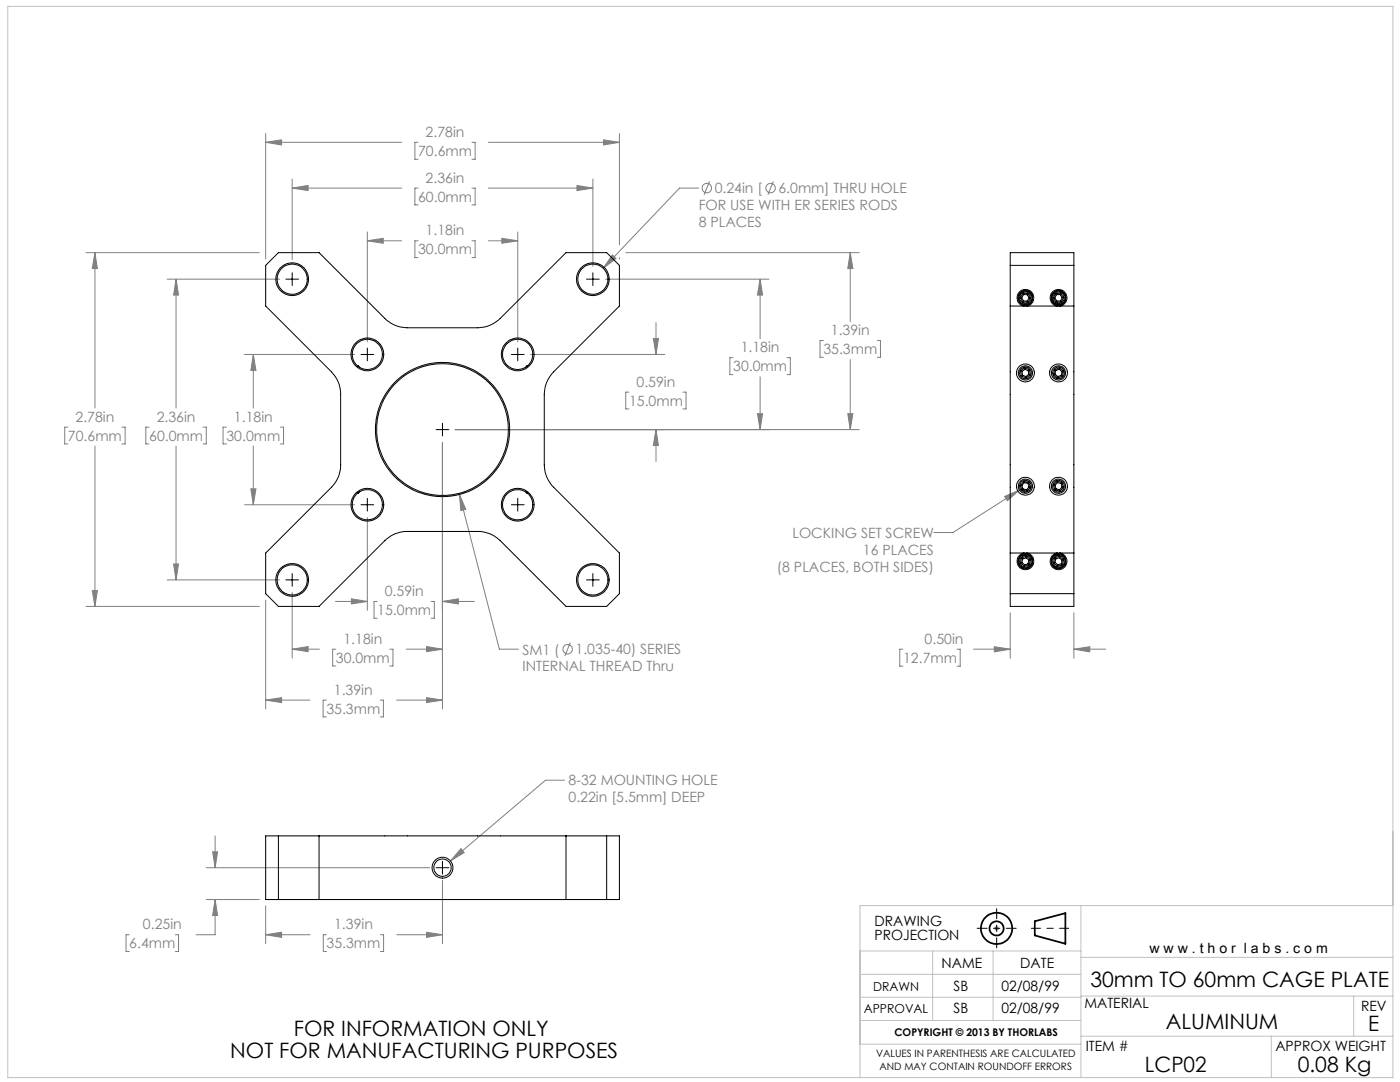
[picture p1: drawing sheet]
<svg xmlns="http://www.w3.org/2000/svg" width="279mm" height="216mm" viewBox="0 0 279 216" stroke-linecap="round" stroke-linejoin="round" font-family="sans-serif">
<g fill="none" stroke="#000" stroke-width=".35">
<path d="M206.5 183.8l6.1-1.6v6.1l-6.1-1.6z"/>
<circle cx="198.9" cy="185.2" r="3.1"/>
<circle cx="198.9" cy="185.2" r="1.4"/>
</g>
<g fill="none" stroke="#808080" stroke-width=".2">
<path d="M53 28.4l3.2-.5v1zM53 26.6v25.1M53 28.4h27.2M58.3 37.5l3.2-.5v1zM58.3 35.7v16.1M58.3 37.5h21.9M83.4 28.4h-.6v3.4h.6M83.4 37.5h-.6v3.4h.6M94.2 28.4h.6v3.4h-.6M94.2 37.5h.6v3.4h-.6M97.5 28.4h26.1M97.5 37.5h20.8"/>
<path d="M115.1 37l3.2 .5-3.2 .5zM118.3 35.7v17.5M120.4 27.9l3.2 .5-3.2 .5zM123.6 26.6v22.3M139.4 37.5h-3.8l-15.2 16M141.6 36.2l-1.1 2.7M154.3 36.2l-1.1 2.7M17.1 50.4h34.7M18.9 50.4l.5 3.2h-1zM18.9 50.4v31M33.4 55.7h22.4M35.1 55.7l.5 3.2h-1z"/>
<path d="M35.1 55.7v25.7M73.3 48l3.2-.4v.9zM73.3 46.3v21.9M73.3 48h6.9M83.4 48h-.6v3.4h.6M94.2 48h.6v3.4h-.6M97.5 48h5.8M100.2 47.6l3.1 .4-3.1 .5zM103.3 46.3v21.9M120.9 55.7h32.6M122.2 50.9l.7 .7-2.5 1.9zM123.6 51.4v.3"/>
<path d="M124.9 50.4h46.6M151.7 55.7l.5 3.2h-1zM151.7 55.7v11.9M169.7 50.4l.5 3.2h-1zM169.7 50.4v13.8M48.8 70.7h22M50.6 70.7l.5 3.2h-1zM50.6 70.7v10.7M105.9 70.7h26.8M125.5 78.2h-.6v3.4h.6M130.4 67.6h1l-.5 3.1zM130.9 64.4v6.3"/>
<path d="M136.3 78.2h.6v3.4h-.6M146.3 71.4h-.6v3.4h.6M151.7 75.2v10.5M157.1 71.4h.6v3.4h-.6M164.3 67.9h-.6v3.4h.6M169.7 71.8v13.9M175.1 67.9h.6v3.4h-.6M13.5 85.2h-.6v3.4h.6M18.9 89v32M24.3 85.2h.7v3.4h-.7M29.7 85.2h-.6v3.4h.6M35.1 89v26.7"/>
<path d="M40.5 85.2h.7v3.4h-.7M45.2 85.2h-.7v3.4h.7M50.1 97.5h1l-.5 3.2zM50.6 89v11.7M56 85.2h.6v3.4h-.6M88.3 88.3v53.2M90.8 85.7h80.7M91.7 98.7l1.3 2.9-1 .3zM91.7 98.7l8 30.8h3.8M130.9 85.7v6.4M130.9 85.7l.5 3.2h-1zM151.2 82.5h1l-.5 3.2z"/>
<path d="M169.2 82.5h1l-.5 3.2zM200.5 99.1l2.9-1.3-2.4 2.1zM203.4 97.8l-13.2 8.5h-3.8M18.4 117.8h1l-.5 3.2zM33.4 115.7h22.4M34.6 112.5h1l-.5 3.2zM48.8 100.7h22M53 119.7v21.8M58.3 118.3v13M70.1 119.5l3.2 .5-3.2 .5zM73.3 103.3v18.5M17.1 121h34.7"/>
<path d="M53 139.7l3.2-.5v1zM53 139.7h8.8M58.3 129.5l3.2-.5v1zM58.3 129.5h5.4M65.1 139.7h-.6v3.4h.6M67 120h6.3M67 129.5h-.6v3.4h.6M75.3 120h-.7v3.4h.7M75.9 139.7h.6v3.4h-.6M77.8 129.5h.6v3.4h-.6M79.2 139.7h9.1M81.1 129.5h7.2"/>
<path d="M85.1 129l3.2 .5-3.2 .5zM85.1 139.2l3.2 .5-3.2 .5zM86 120h.7v3.4h-.7M88.3 120l3.2-.5v1zM88.3 120h6.4M113.8 128.2l-1.1 2.7M180.2 129.5h-.6v3.4h.6M191 129.5h.6v3.4h-.6M194.3 129.5h7.3M198.4 129l3.2 .5-3.2 .6zM201.6 122.3v9M214.3 129.5l3.2-.5v1.1z"/>
<path d="M214.3 129.5h6.4M214.3 122.3v9M112.7 155.7h-3.8l-19 16.1M41.2 173.1h44.6M41.2 179.5h10.6M42.4 170h1l-.5 3.1zM42.9 179.5l.5 3.2h-1zM42.9 179.5v7h-3.8M42.9 166.8v6.3M88.3 175.7v12.6M92 169.3l.6 .8-2.7 1.7zM25.8 186.5h-.6v3.4h.6"/>
<path d="M35 186.5h.6v3.4h-.6M53 186.5l3.2-.5v1zM53 180.8v7.5M53 186.5h8.9M65.2 186.5h-.7v3.4h.7M75.9 186.5h.7v3.4h-.7M79.2 186.5h9.1M85.1 186l3.2 .5-3.2 .5zM198.4 185.2h1M198.5 184.9l.7 .7M198.9 184.7v1M199.2 184.9l-.7 .7"/>
<circle cx="141" cy="37.5" r=".95"/>
<circle cx="153.8" cy="37.5" r=".95"/>
<circle cx="113.3" cy="129.5" r=".95"/>
</g>
<path d="M205.8 185.2h7.5" fill="none" stroke="#000" stroke-width=".2" stroke-dasharray="15.2 1.3 1.3 1.3" stroke-dashoffset="13.4"/>
<path d="M195 185.2h7.8M198.9 181.3v7.8" fill="none" stroke="#000" stroke-width=".2" stroke-dasharray="15.2 1.3 1.3 1.3" stroke-dashoffset="13.2"/>
<g fill="none" stroke="#c0c0c0" stroke-width=".2">
<path d="M1.6 1.3h276.4v213.7h-276.4zM171.6 189.8h44.1M171.6 199h44.1M171.6 194.4h44.1M186.1 189.8v13.8M198.2 189.8v13.8M215.7 198.8h62.3M215.7 180.7v34.3M215.7 191h62.3M270.2 198.8v8M278 180.7h-106.4v34.3M171.6 203.6h44.1"/>
<path d="M171.6 208.4h44.1M215.7 206.8h62.3M253.7 206.8v8.2"/>
</g>
<g fill="none" stroke="#000" stroke-width=".2">
<path d="M57 55.7h2.6M58.3 54.4v2.6M117.1 55.7h2.5M118.3 54.4v2.6M72 70.7h2.6M73.3 69.5v2.5M102.1 70.7h2.5M103.3 69.5v2.5M73.3 99.4v2.6M87 85.7h2.6M88.3 84.5v2.5M103.3 99.4v2.6"/>
<path d="M57 115.7h2.6M58.3 114.4v2.6M72 100.7h2.6M102.1 100.7h2.5M117.1 115.7h2.5M118.3 114.4v2.6M87 173.1h2.6M88.3 171.9v2.5"/>
</g>
<path d="M35.1 55.7l.5 3.2h-1zM34.6 112.5h1l-.5 3.2zM50.6 70.7l.5 3.2h-1zM50.1 97.5h1l-.5 3.2zM18.9 50.4l.5 3.2h-1zM18.4 117.8h1l-.5 3.2zM88.3 120l3.2-.5v1zM70.1 119.5l3.2 .5-3.2 .5zM85.1 129l3.2 .5-3.2 .5zM58.3 129.5l3.2-.5v1zM53 139.7l3.2-.5v1zM85.1 139.2l3.2 .5-3.2 .5zM53 28.4l3.2-.5v1zM120.4 27.9l3.2 .5-3.2 .5zM58.3 37.5l3.2-.5v1zM115.1 37l3.2 .5-3.2 .5zM73.3 48l3.2-.4v.9zM100.2 47.6l3.1 .4-3.1 .5zM130.9 85.7l.5 3.2h-1zM130.4 67.6h1l-.5 3.1zM151.2 82.5h1l-.5 3.2zM151.7 55.7l.5 3.2h-1zM169.2 82.5h1l-.5 3.2zM169.7 50.4l.5 3.2h-1zM122.2 50.9l-1.8 2.6 2.5-1.9zM91.7 98.7l.3 3.2 1-.3zM42.4 170h1l-.5 3.1zM42.9 179.5l.5 3.2h-1zM53 186.5l3.2-.5v1zM85.1 186l3.2 .5-3.2 .5zM92 169.3l-2.1 2.5 2.7-1.7zM198.4 129l3.2 .5-3.2 .6zM214.3 129.5l3.2-.5v1.1zM200.5 99.1l.5 .8 2.4-2.1z" fill="#808080"/>
<g fill="none" stroke="#000" stroke-width=".2">
<path d="M55.6 50.4h8.1l13.1 13.1a6.4 6.4 0 0 0 4.5 1.9h14a6.5 6.5 0 0 0 4.5-1.9l13.2-13.1h8.1l2.5 2.6v8.1l-13.1 13.1a6.5 6.5 0 0 0-1.9 4.5v14a6.4 6.4 0 0 0 1.9 4.5l13.1 13.1v8.2l-2.5 2.5h-8.1l-13.2-13.1a6.3 6.3 0 0 0-4.5-1.9h-14a6.1 6.1 0 0 0-4.5 1.9l-13.1 13.1h-8.1l-2.6-2.5v-8.2l13.1-13.1a6.1 6.1 0 0 0 1.9-4.5v-14a6.3 6.3 0 0 0-1.9-4.5l-13.1-13.1v-8.1zM201.6 50.4h12.7v70.6h-12.7zM201.6 53h12.7M203.6 59.4l.5 .9M203.6 59.4h.3M203.9 59.4l.4 .6M204.2 58.5l1 .1M204.2 58.5l.1 .3M204.2 58.5l-.6 .9M204.3 58.8h.7M204.3 58.8l-.4 .6M205 58.8l.4 .6"/>
<path d="M205.2 58.6l-.2 .2M205.2 58.6l.5 .9M205.4 59.4l.3 .1M205.4 59.4l-.4 .7M205.7 59.5l-.6 .8M210.2 59.5l.6 .9M210.5 59.5h-.3M210.5 59.5l.4 .6M210.6 58.6l.2 .2M210.6 58.6l-.4 .9M210.8 58.8l-.3 .7M211.6 58.8l.4 .6"/>
<path d="M211.6 58.8h-.8M211.7 58.5l-.1 .3M211.7 58.5l.6 .8M211.7 58.5l-1.1 .1M212 59.4l-.3 .6M212.3 59.3l-.3 .1M212.3 59.3l-.5 1M71.3 73h.1M71.4 73v.1M71.4 73l.3 .2M105.2 73v.1M105.2 73l-.2 .2"/>
<path d="M105.2 73h.1M201.6 61.1h2.8M203.7 74l.1 1M203.7 74l.3 .1M203.8 75l1 .4M204 74.1l.1 .8M204.1 74.9l.7 .2M204.1 74.9l-.3 .1M204.1 60.3h1M204.3 60l.7 .1M204.3 60l-.2 .3M204.4 61.1h.5"/>
<path d="M204.4 61.1a1.67 1.67 0 0 1-1.2-2.6 1.67 1.67 0 0 1 2.8 0 1.67 1.67 0 0 1-1.1 2.6M204.5 73.4l1 .4M204.5 73.4l-.8 .6M204.5 73.4v.3M204.5 73.7l-.5 .4M204.5 73.7l.7 .3M204.8 75.1v.3M204.9 61.1h6.1M205 60.1l.1 .2M205.2 74l.1 .7M205.3 74.7l-.5 .4M205.3 74.7l.3 .1"/>
<path d="M205.5 73.8l.1 1M205.5 73.8l-.3 .2M205.6 74.8l-.8 .6M210.3 74.7l.7 .7M210.5 73.7l-.2 1M210.5 73.7l.2 .2M210.5 74.6l.6 .5M210.5 74.6l-.2 .1M210.7 73.9l-.2 .7M210.9 60.1l-.1 .3M211 61.1a1.67 1.67 0 0 1-1.2-2.6 1.67 1.67 0 0 1 2.8 0 1.67 1.67 0 0 1-1.1 2.6M211 61.1h.5"/>
<path d="M211.1 75.1l-.1 .3M211.4 73.7l-.7 .2M211.4 73.7l.5 .5M211.5 73.4l-1 .3M211.5 73.4l.7 .7M211.5 73.4l-.1 .3M211.5 61.1h2.8M211.7 60l.1 .3M211.7 60l-.8 .1M211.8 74.9l.2 .2M211.8 74.9l-.7 .2M211.8 60.3l-1 .1"/>
<path d="M211.9 74.2l-.1 .7M212 75.1l-1 .3M212.2 74.1l-.3 .1M212.2 74.1l-.2 1M71.3 98.4h.1M71.4 98.4h.1M71.7 98.2l-.3 .2M105 98.2l.2 .2M105.2 98.4h.1M203.6 96.8l.4 1M203.6 96.8l.3 .1M203.9 96.9l.3 .7"/>
<path d="M204 97.8l1 .2M204.2 97.6l-.2 .2M204.2 97.6l.7 .1M204.3 96.1l1 .1M204.3 96.1l-.7 .7M204.3 96.1l.1 .2M204.4 96.3l.7 .1M204.4 96.3l-.5 .6M204.9 97.7l.1 .3M205.1 96.4l.3 .8M205.3 96.2l.4 1M205.3 96.2l-.2 .2"/>
<path d="M205.4 97.2l-.5 .5M205.4 97.2h.3M205.7 97.2l-.7 .8M210.3 96.8l.2 1M210.3 96.8h.2M210.5 97.8l1 .2M210.5 96.8l.2 .7M210.7 97.5l-.2 .3M210.7 97.5l.8 .2M211 96l.9 .3M211 96l-.7 .8M211 96v.3"/>
<path d="M211 96.3l.8 .2M211 96.3l-.5 .5M211.5 97.7v.3M211.8 96.5l.1 .7M211.9 96.3l.3 1M211.9 96.3l-.1 .2M211.9 97.2l.3 .1M211.9 97.2l-.4 .5M212.2 97.3l-.7 .7M201.6 110.3h2.8M201.6 118.5h12.7M203.7 112.3l.7 .7"/>
<path d="M203.9 111.3l-.2 1M203.9 111.3l.2 .2M203.9 112.2l-.2 .1M203.9 112.2l.6 .5M204.1 111.5l-.2 .7M204.4 110.3h.5M204.4 110.3a1.67 1.67 0 0 0-1.2 2.6 1.67 1.67 0 0 0 2.8 0 1.67 1.67 0 0 0-1.1-2.6M204.5 112.7l-.1 .3M204.8 111.3l.6 .5M204.8 111.3l-.7 .2M204.9 111l.7 .7M204.9 111l-.1 .3"/>
<path d="M204.9 111l-1 .3M204.9 110.3h6.1M205.2 112.5l-.7 .2M205.2 112.5l.2 .2M205.4 111.8l-.2 .7M205.4 112.7l-1 .3M205.6 111.7l-.2 .1M205.6 111.7l-.2 1M210.3 112.3l.7 .7M210.5 111.3l.2 .2M210.5 111.3l-.2 1M210.5 112.2l.6 .5"/>
<path d="M210.5 112.2l-.2 .1M210.7 111.5l-.2 .7M211 110.3h.5M211 110.3a1.67 1.67 0 0 0-1.2 2.6 1.67 1.67 0 0 0 2.8 0 1.67 1.67 0 0 0-1.1-2.6M211.1 112.7l-.1 .3M211.4 111.3l.5 .5M211.4 111.3l-.7 .2M211.5 111l.7 .7M211.5 111l-.1 .3M211.5 111l-1 .3M211.5 110.3h2.8M211.8 112.5l.2 .2"/>
<path d="M211.8 112.5l-.7 .2M211.9 111.8l-.1 .7M212 112.7l-1 .3M212.2 111.7l-.3 .1M212.2 111.7l-.2 1M53 166.8h70.6v12.7h-70.6zM55.6 166.8v12.7M63.7 166.8v12.7M113 166.8v12.7M121.1 166.8v12.7"/>
<circle cx="58.3" cy="55.7" r="3"/>
<circle cx="58.3" cy="55.7" r="3.3"/>
<circle cx="118.3" cy="55.7" r="3"/>
<circle cx="118.3" cy="55.7" r="3.3"/>
<circle cx="204.6" cy="59.4" r="1.17"/>
<circle cx="204.6" cy="59.4" r="1.41"/>
<circle cx="204.7" cy="59.4" r="1.43"/>
<circle cx="211.2" cy="59.4" r="1.16"/>
<circle cx="211.2" cy="59.4" r="1.43"/>
<circle cx="211.3" cy="59.4" r="1.42"/>
<circle cx="73.3" cy="70.7" r="3.3"/>
<circle cx="73.3" cy="70.7" r="2.99"/>
<circle cx="103.3" cy="70.7" r="3.3"/>
<circle cx="103.3" cy="70.7" r="3"/>
<circle cx="204.6" cy="74.4" r="1.16"/>
<circle cx="204.7" cy="74.4" r="1.78"/>
<circle cx="204.7" cy="74.4" r="1.42"/>
<circle cx="211.2" cy="74.4" r="1.78"/>
<circle cx="211.3" cy="74.4" r="1.42"/>
<circle cx="211.3" cy="74.4" r="1.17"/>
<circle cx="88.3" cy="85.7" r="13.4"/>
<circle cx="88.3" cy="85.7" r="13.1"/>
<circle cx="204.6" cy="97" r="1.17"/>
<circle cx="204.6" cy="97" r="1.77"/>
<circle cx="204.7" cy="97" r="1.42"/>
<circle cx="211.2" cy="97" r="1.17"/>
<circle cx="211.2" cy="97" r="1.78"/>
<circle cx="211.3" cy="97" r="1.42"/>
<circle cx="58.3" cy="115.7" r="3"/>
<circle cx="58.3" cy="115.7" r="3.3"/>
<circle cx="73.3" cy="100.7" r="3"/>
<circle cx="73.3" cy="100.7" r="3.3"/>
<circle cx="103.3" cy="100.7" r="3.3"/>
<circle cx="103.3" cy="100.7" r="3"/>
<circle cx="118.3" cy="115.7" r="3"/>
<circle cx="118.3" cy="115.7" r="3.3"/>
<circle cx="204.6" cy="112" r="1.43"/>
<circle cx="204.6" cy="112" r="1.42"/>
<circle cx="204.6" cy="112" r="1.16"/>
<circle cx="211.3" cy="112" r="1.44"/>
<circle cx="211.3" cy="112" r="1.43"/>
<circle cx="211.3" cy="112" r="1.17"/>
<circle cx="88.3" cy="173.1" r="2.09"/>
<circle cx="88.3" cy="173.1" r="1.73"/>
</g>
<g font-size="4.2">
<text x="217.6" y="197">30mm TO 60mm CAGE PLATE</text>
<text x="58.6" y="206.8">FOR INFORMATION ONLY</text>
<text x="232.6" y="205.3">ALUMINUM</text>
<text x="273.1" y="205.8">E</text>
<text x="45.9" y="211">NOT FOR MANUFACTURING PURPOSES</text>
<text x="228.5" y="213.9">LCP02</text>
<text x="259" y="213.9">0.08 Kg</text>
</g>
<g font-size="2.8" fill="#808080">
<text x="84.9" y="27.3">2.78in</text>
<text x="83.4" y="31.1">70.6mm</text>
<text x="83.4" y="40.3">60.0mm</text>
<text x="84.9" y="36.5">2.36in</text>
<text x="139.4" y="41.9">FOR USE WITH ER SERIES RODS</text>
<text x="142.6" y="38.6">0.24in [</text>
<text x="155.4" y="38.6">6.0mm] THRU HOLE</text>
<text x="84.9" y="47">1.18in</text>
<text x="139.4" y="45.3">8 PLACES</text>
<text x="83.4" y="50.8">30.0mm</text>
<text x="147.8" y="70.3">1.18in</text>
<text x="164.3" y="70.7">35.3mm</text>
<text x="165.8" y="66.9">1.39in</text>
<text x="127" y="77.2">0.59in</text>
<text x="146.3" y="74.1">30.0mm</text>
<text x="125.5" y="81">15.0mm</text>
<text x="13.6" y="88">70.6mm</text>
<text x="15.1" y="84.2">2.78in</text>
<text x="29.8" y="88">60.0mm</text>
<text x="31.3" y="84.2">2.36in</text>
<text x="45.2" y="88">30.0mm</text>
<text x="46.7" y="84.2">1.18in</text>
<text x="158.2" y="107.3">LOCKING SET SCREW</text>
<text x="172.2" y="110.7">16 PLACES</text>
<text x="76.8" y="118.9">0.59in</text>
<text x="155.1" y="114">(8 PLACES, BOTH SIDES)</text>
<text x="75.3" y="122.7">15.0mm</text>
<text x="68.5" y="128.5">1.18in</text>
<text x="104.3" y="130.6">SM1 (</text>
<text x="114.9" y="130.6">1.035-40) SERIES</text>
<text x="184.5" y="128.5">0.50in</text>
<text x="67" y="132.3">30.0mm</text>
<text x="104.3" y="134">INTERNAL THREAD Thru</text>
<text x="180.2" y="132.3">12.7mm</text>
<text x="65.1" y="142.4">35.3mm</text>
<text x="66.6" y="138.6">1.39in</text>
<text x="113.5" y="160.1">0.22in [5.5mm] DEEP</text>
<text x="113.5" y="156.7">8-32 MOUNTING HOLE</text>
<text x="28.5" y="185.5">0.25in</text>
<text x="66.7" y="185.5">1.39in</text>
<text x="25.8" y="189.3">6.4mm</text>
<text x="65.2" y="189.3">35.3mm</text>
</g>
<g font-size="2.8">
<text x="174.5" y="184.8">DRAWING</text>
<text x="174.5" y="187.6">PROJECTION</text>
<text x="229.4" y="190.2">w w w . t h o r l a b s . c o m</text>
<text x="187.9" y="193.2">NAME</text>
<text x="190.3" y="197.7">SB</text>
<text x="199.9" y="197.7">02/08/99</text>
<text x="203.6" y="193.2">DATE</text>
<text x="190.3" y="202.2">SB</text>
<text x="199.9" y="202.2">02/08/99</text>
<text x="216.4" y="201.2">MATERIAL</text>
<text x="271.6" y="201.8">REV</text>
<text x="216.7" y="209.7">ITEM #</text>
<text x="254.5" y="209.7">APPROX WEIGHT</text>
</g>
<g font-size="2.5">
<text x="174.2" y="197.7">DRAWN</text>
<text x="172.4" y="202.2">APPROVAL</text>
</g>
<text font-size="2.1" x="178.5" y="206.8">COPYRIGHT © 2013 BY THORLABS</text>
<g font-size="2">
<text x="174.8" y="211">VALUES IN PARENTHESIS ARE CALCULATED</text>
<text x="175.5" y="213.5">AND MAY CONTAIN ROUNDOFF ERRORS</text>
</g>
</svg>
